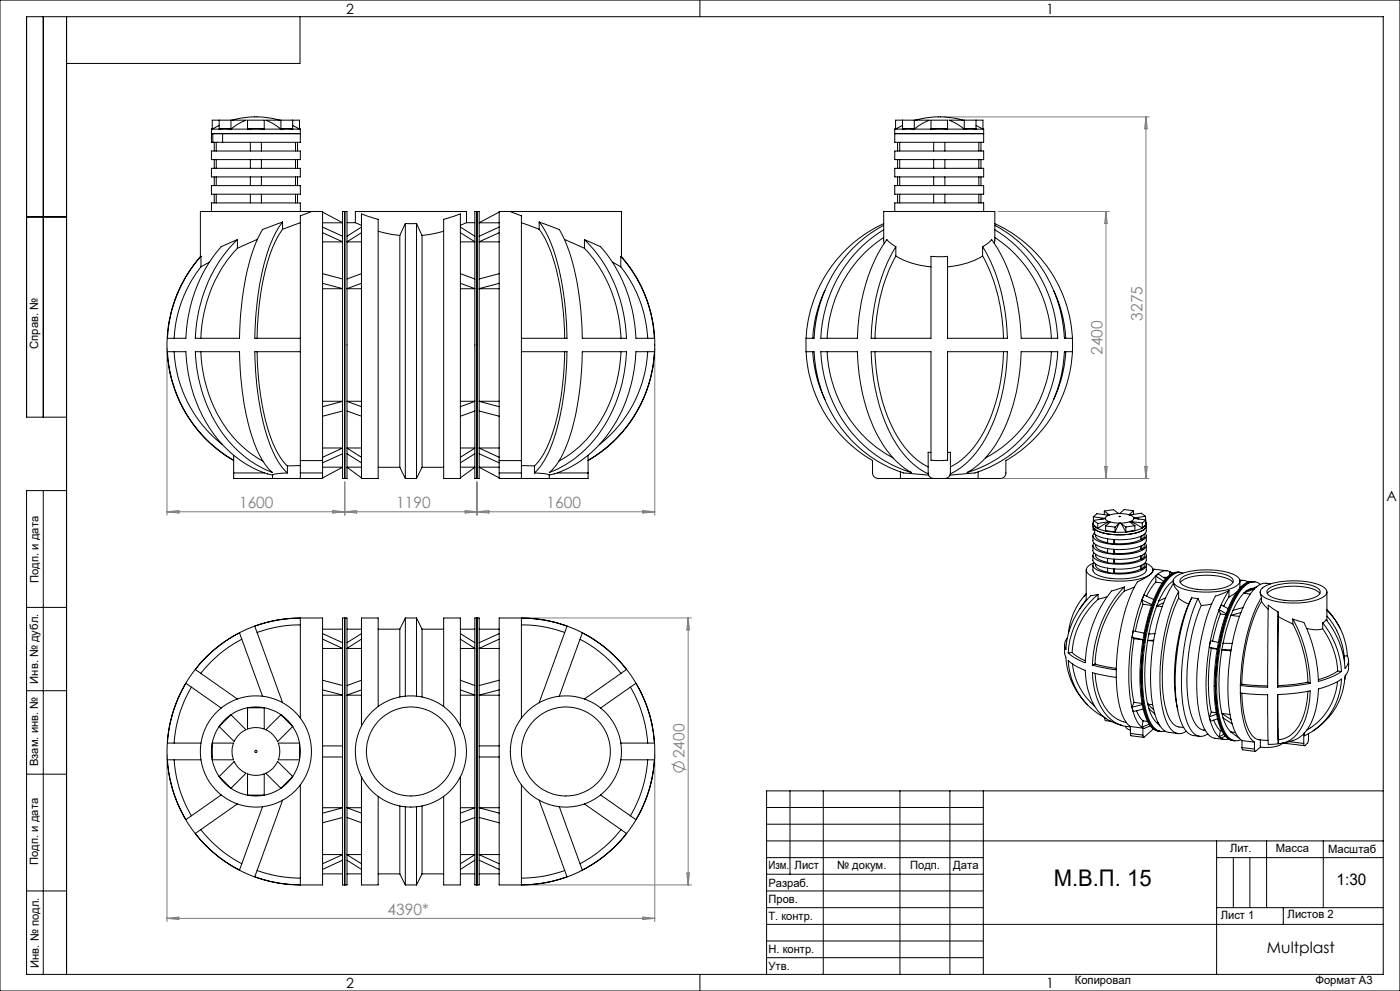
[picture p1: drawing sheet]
<svg xmlns="http://www.w3.org/2000/svg" width="420mm" height="297mm" viewBox="0 0 420 297" stroke-linecap="round" stroke-linejoin="round" font-family="sans-serif">
<g fill="none" stroke="#808080" stroke-width=".3">
<path d="M283.1 35h61.7M343.8 35v108.4M343.8 35l.4 3.6h-.8zM299.4 63.4h33.4M331.8 63.4v80M331.8 63.4l.4 3.6h-.8zM50.1 104.4v50M196.4 104.4v50M331.4 139.8h.8l-.4 3.6zM343.4 139.8h.8l-.4 3.6zM50.1 153.4h146.3M50.1 153.4l3.6-.4v.8z"/>
<path d="M99.9 153l7.1 .8v-.8l-7.1 .8zM103.4 144.4v10M139.6 153l7 .8v-.8l-7 .8zM143.1 144.4v10M192.9 153l3.5 .4-3.5 .4zM301.1 143.4h43.7M157.4 185.2h50M206.4 185.2v80M206.4 185.2l.4 3.6h-.7zM50.1 226.2v50M196.4 226.2v50M201.4 228.9l4.5 1.8"/>
<path d="M50.1 275.2l3.6-.4v.8zM50.1 275.2h146.3M157.4 265.2h50M192.9 274.8l3.5 .4-3.5 .4zM206.1 261.7h.7l-.4 3.5z"/>
<circle cx="203.6" cy="229.8" r="1.55"/>
</g>
<g fill="none" stroke="#000" stroke-width=".3">
<path d="M0 0h420v297h-420zM13 5v120M20 5v287M90 5v14h-70M210 0v5M63.4 38.7v3.9h.5M63.4 38.7h.3M63.7 38.6l-.3 .1M63.7 38.7h2.1M63.7 38.7v-2.7h10.1l-2.3 1.1-2.2 1.6M65.8 38.7h3.5M65.8 37.6l-2.1 1.1"/>
<path d="M65.8 36v2.7M69.3 38.7h5M69.3 36v2.7M69.6 36a26.5 26.5 0 0 1 14.3 0M74.3 38.7h5M74.3 38.7v-2.7h5v2.7M79.3 38.7h5M84.3 38.7h3.5M84.3 38.7l-2.6-1.8-2-.9h10.2v2.7M84.3 36v2.7M87.8 38.7h2.1M87.8 37.6l2.1 1.1"/>
<path d="M87.8 36v2.7M89.9 38.6l.2 .1M89.9 38.7h.2M90.1 38.7v3.9h-23.3M268.4 38.7v3.9h26.7v-3.9M268.4 38.7h.3M268.7 38.6l-.3 .1M268.7 38.7h2.1M268.7 38.7v-2.7h10.1l-2.3 1.1-2.2 1.6M270.8 38.7h3.5M270.8 37.6l-2.1 1.1M270.8 36v2.7"/>
<path d="M274.3 38.7h5M274.3 36v2.7M274.6 36a26.5 26.5 0 0 1 14.3 0M279.3 38.7h5M279.3 38.7v-2.7h5v2.7M284.3 38.7h5M289.3 38.7h3.5M289.3 38.7l-2.2-1.6-2.3-1.1h10.1v2.7M289.3 36v2.7M292.8 38.7h2.1M292.8 37.6l2.1 1.1M292.8 36v2.7"/>
<path d="M294.9 38.6l.2 .1M294.9 38.7h.2M63.4 45.3h26.7v2.5h-26.7zM63.4 50.4h26.7v2.6h-26.7zM63.4 55.6h26.7v2.6h-26.7zM63.9 40.1l-.5-.1h26.7l-23.3 .1M63.9 42.6h2.9M63.9 40.1v2.5M63.9 40.1h2.9M64.3 42.6v2.7M64.3 47.8v2.6M64.3 53v2.6"/>
<path d="M64.3 58.2v2.6M64.9 42.6v2.7M64.9 47.8v2.6M64.9 53v2.6M64.9 58.2v2.6M66.8 40v2.6M75.1 42.6v2.7M75.1 47.8v2.6M75.1 53v2.6M75.1 58.2v2.6M78.4 42.6v2.7M78.4 47.8v2.6"/>
<path d="M78.4 53v2.6M78.4 58.2v2.6M86.8 40v.1M88.7 42.6v2.7M88.7 47.8v2.6M88.7 53v2.6M88.7 58.2v2.6M89.3 42.6v2.7M89.3 47.8v2.6M89.3 53v2.6M89.3 58.2v2.6M268.4 55.6h26.7v2.6h-26.7z"/>
<path d="M268.4 45.3h26.7v2.5h-26.7zM268.4 40.1l26.7-.1zM268.4 50.4h26.7v2.6h-26.7zM269.3 42.6v2.7M269.3 47.8v2.6M269.3 53v2.6M269.3 58.2v2.6M269.9 42.6v2.7M269.9 47.8v2.6M269.9 53v2.6M269.9 58.2v2.6M271.8 40v.1"/>
<path d="M280.1 42.6v2.7M280.1 47.8v2.6M280.1 53v2.6M280.1 58.2v2.6M283.5 42.6v2.7M283.5 47.8v2.6M283.5 53v2.6M283.5 58.2v2.6M291.8 40v.1M293.7 42.6v2.7M293.7 47.8v2.6M293.7 53v2.6"/>
<path d="M293.7 58.2v2.6M294.3 42.6v2.7M294.3 47.8v2.6M294.3 53v2.6M294.3 58.2v2.6M8 65h12M60.1 76.9a40 40 0 0 0 10 61.1M60.3 76.8l-.2 .1M60.3 80a37.9 37.9 0 0 0-8.1 21.4M60.3 76.8v3.2M62.9 78.6l-2.6 1.4M63.4 63.4v-2.6h26.7v2.6"/>
<path d="M71.2 71.8l-2.3 1a7 7 0 0 0-4.2 3.1 44.6 44.6 0 0 0-8.9 25.5h-5.6a39.8 39.8 0 0 1 10.1-24.6M71.2 74.4a41.1 41.1 0 0 0-10.9 27M71.2 71.8v2.6M77.2 71.8l-6 2.6M84.8 66.5l-6 2.3-2.5 5.2-2.2 7.3-1.2 6.7-.8 7.2-.2 6.2h-13.3a43.2 43.2 0 0 1 12.6-29.6M84.8 66.5l-2.1 3.2-1.3 2.9-2.4 7.6-1.7 9.1-.6 5.9-.3 6.2h13.7M84.8 68.7l-1.7 2.6-1.4 3.1-2.3 7.5-1.5 8.3-.8 11.2M84.8 66.5v2.2M90.1 66.7l-5.3 2M93.5 63.4l-2.5 .9a1.02 1.02 0 0 0-.9 1.6v35.5M93.5 63.4h3.3v74.6M93.5 63.4h-33.4v13.5"/>
<path d="M96.8 63.6l6 3.2h-6M96.8 72.5h6M96.8 69.7l6 2.8M96.8 68l6 2.8M102.8 63.4h1.3v80h-1.3zM103.4 63.4v80zM104.1 66.7h2.5M104.1 72.5h4.3M106.6 66.7l1.8 .8M106.6 66.7v-3.3h33.3v3.3M108.4 64.1l5.1 1.6v77.7h-5.1zM108.4 69.7l-4.3 2.8"/>
<path d="M108.4 68l-4.3 2.8M113.5 69.3l3.4 .8 3 .5M119.9 70.6v69.4M121.6 67l-1.7 3.6M121.6 67v76.4M121.6 67h3.4M125 67v76.4M125 67l1.6 3.6M126.6 70.6v69.4M133.1 65.7l5-1.6v79.3h-5zM133.1 69.3l-3.5 .8-3 .5M138.1 72.5h4.4"/>
<path d="M138.1 69.7l4.4 2.8M138.1 68l4.4 2.8M139.9 66.7l-1.8 .8M139.9 66.7h2.6M142.5 63.4h1.3v80h-1.3zM143.1 63.4v80zM143.8 72.5h6M149.8 63.6l-6 3.2h6M149.8 68l-6 2.8M149.8 69.7l-6 2.8M153.1 63.4l2.4 .9a1.02 1.02 0 0 1 .9 1.6v35.5M153.1 63.4h-3.3v74.6"/>
<path d="M153.1 63.4h33.3v13.5M156.4 66.7l5.3 2M161.7 66.5l.3 .3a44.5 44.5 0 0 1 6.8 19.3l.8 6.5 .5 8.8h-13.7M161.7 66.5l5.3 2a2.55 2.55 0 0 1 1.6 1.7l2.4 5.7 1.9 7.8 1.4 9.5 .4 8.2h13.3a43.2 43.2 0 0 0-12.7-29.6M161.7 68.7l.3 .3a45 45 0 0 1 6.3 18.8l.8 6.3 .3 7.3M161.7 66.5v2.2M169.3 71.8l6 2.6M175.3 71.8l2.4 1a6.8 6.8 0 0 1 4.1 3.1 45 45 0 0 1 9 25.5h5.5a40.1 40.1 0 0 0-10.1-24.6M175.3 74.4a41.6 41.6 0 0 1 11 27M175.3 71.8v2.6M183.7 78.6l2.5 1.4M186.2 76.8l.2 .1"/>
<path d="M186.2 80a37.6 37.6 0 0 1 8.1 21.4M186.2 76.8v3.2M186.4 76.9a40 40 0 0 1-10 61.1M265.1 67.6a40.2 40.2 0 0 0-20.9 33.8h-2.4M265.1 68.9a40 40 0 0 0-18.9 32.5h11l.1-1.4a52.4 52.4 0 0 1 8.8-28.2l2.6 2.1M265.1 71.2a38 38 0 0 0-17 30.2M265.1 67a40.1 40.1 0 0 0-23.3 34.4M265.3 73l-.2-.7v-8.9h33.3v8.6l-.1 1M268.4 63.4v-2.6h26.7v2.6M268.7 73.9a56.4 56.4 0 0 0-7.4 27.5h18v-24.6h5v24.6h17.9v-.7a55.5 55.5 0 0 0-7.4-26.8M268.7 76.7a54.2 54.2 0 0 0-6.2 24.7M268.7 76.7a24.3 24.3 0 0 0 10.6 3.3"/>
<path d="M268.7 73.9v2.8M294.8 76.7a23.9 23.9 0 0 1-10.5 3.3M294.8 76.7a53.6 53.6 0 0 1 6.3 24.7M294.8 73.9v2.8M298.4 68.9a40.2 40.2 0 0 1 18.9 32.5h-10.9l-.4-4.8a50.5 50.5 0 0 0-8.5-24.8l-1 1-1.7 1.1M298.4 67.6a40.2 40.2 0 0 1 20.9 33.8h2.4M298.4 71.2a38.3 38.3 0 0 1 17 30.2M298.4 67a40.1 40.1 0 0 1 23.3 34.4M96.8 86.5h6M96.8 82l6 1.6M96.8 84.9l6 1.6M104.1 86.5h4.3"/>
<path d="M108.4 84.9l-4.3 1.6M108.4 82l-4.3 1.6M138.1 86.5h4.4M138.1 84.9l4.4 1.6M138.1 82l4.4 1.6M143.8 86.5h6M149.8 82l-6 1.6M149.8 84.9l-6 1.6M247.5 87.1a38.4 38.4 0 0 0-3.7 14.3M316.1 87.1a38.4 38.4 0 0 1 3.6 14.3M52.2 105.4a37.8 37.8 0 0 0 14.6 27.9M58.6 105.4h13.3l.3 7.5 .9 7.1 1.5 7.6 1.8 5.5a20.7 20.7 0 0 0 5.3 8.5 36.3 36.3 0 0 1-20.8-23.5 49.3 49.3 0 0 1-2.3-12.7z"/>
<path d="M60.3 105.4a39.2 39.2 0 0 0 16.4 31.5l2.2 1.3M77.1 105.4l.4 7.9 1.1 8.1 1.7 7.1 2.1 5.4a18.4 18.4 0 0 0 3.8 5.8M90.1 105.4v32.6M90.1 101.4v4M90.1 105.4h-13.7l.6 9.4 1.3 8.8 1.6 6.6 1.9 5.1a19 19 0 0 0 4.4 6.4M156.4 101.4v4M156.4 105.4v32.6M156.4 105.4h13.7l-.4 8.1-.9 7.1-1.9 8.6-1.8 5.2a20.9 20.9 0 0 1-4.8 7.3M169.4 105.4l-.2 5.9-.9 7.7-1.5 7.4-1.9 5.9a20.9 20.9 0 0 1-4.6 7.4M174.7 105.4h13.3a41.9 41.9 0 0 1-16.5 32.7l-4 2.4-2.7 1.1a25.3 25.3 0 0 0 6.6-12.4l1.4-5.6 .9-5.5 .8-7.3zM186.3 105.4a39.4 39.4 0 0 1-15.9 31.2l-2.7 1.6M194.3 105.4a37.8 37.8 0 0 1-14.5 27.9"/>
<path d="M241.8 105.4h2.4a39.5 39.5 0 0 0 27.2 36.4l7.2 .6M241.8 101.4v4M241.8 105.4a40.1 40.1 0 0 0 20 32.6v3.7a1.69 1.69 0 0 0 1.7 1.7h6.6M243.8 105.4a37.5 37.5 0 0 0 3.7 14.3M246.2 105.4h11l.1 1.4a52 52 0 0 0 9.1 28.6 22.5 22.5 0 0 0 7 6.2 39.3 39.3 0 0 1-27.2-36.2zM248.1 105.4a37.9 37.9 0 0 0 19.8 31.8M262.5 105.4a50 50 0 0 0 8.8 28.4 21.9 21.9 0 0 0 7.1 6.1M301.1 105.4l-.1 1.3a49.6 49.6 0 0 1-8.7 27.1 21.9 21.9 0 0 1-7.2 6.1M306.4 105.4h10.9a39.3 39.3 0 0 1-27.2 36.2 29.4 29.4 0 0 0 12.4-16.2 62.2 62.2 0 0 0 3.9-20zM315.4 105.4a37.8 37.8 0 0 1-19.8 31.8M319.7 105.4a37.5 37.5 0 0 1-3.6 14.3M321.7 101.4v4"/>
<path d="M321.7 105.4h-2.4a39.5 39.5 0 0 1-27.1 36.4l-7.2 .6M321.7 105.4a40 40 0 0 1-19.9 32.6v3.7a1.69 1.69 0 0 1-1.7 1.7h-6.7M20 125h-12v-120h407v287h-407v-145h12M70.1 137.9a39.8 39.8 0 0 1-19.9-32.5h5.6a41.7 41.7 0 0 0 16.7 32.8 27.7 27.7 0 0 0 9.3 4.2M70.1 136.5v5.2M86.2 139.7v2M90.1 139.6l-3.9 .1M90.1 138v3.7M90.1 138h6.7M96.8 120.3h6M96.8 134.3h6M96.8 138v3.7"/>
<path d="M102.8 120.3l-6 1.6M102.8 123.2l-6 1.5M102.8 134.3l-6 2.8M102.8 136l-6 2.7M104.1 120.3h4.3M104.1 134.3h4.3M104.1 120.3l4.3 1.6M104.1 123.2l4.3 1.5M104.1 136l4.3 2.7M104.1 134.3l4.3 2.8M138.1 120.3h4.4M138.1 134.3h4.4"/>
<path d="M142.5 120.3l-4.4 1.6M142.5 123.2l-4.4 1.5M142.5 136l-4.4 2.7M142.5 134.3l-4.4 2.8M143.8 120.3h6M143.8 134.3h6M143.8 120.3l6 1.6M143.8 123.2l6 1.5M143.8 134.3l6 2.8M143.8 136l6 2.7M149.8 138h6.6M149.8 138v3.7"/>
<path d="M156.4 139.6l3.9 .1M156.4 138v3.7M160.3 139.7v2M176.4 137.9a39.9 39.9 0 0 0 19.9-32.5h-5.5a42 42 0 0 1-15.8 32.1 27.1 27.1 0 0 1-10.2 4.9M176.4 136.5v5.2M279.3 135.6l-.9-.1v6.2a1.69 1.69 0 0 0 1.7 1.7M284.3 135.6l.8-.1v6.2a1.69 1.69 0 0 1-1.6 1.7M13 147v145M70.1 141.7v1.7h11.7M70.1 141.7h9.3M81.8 143.4h8.3M81.8 142.4v1"/>
<path d="M86.2 141.7a9.6 9.6 0 0 0-4.4 .7M90.1 141.7v1.7M90.1 141.7h6.7M96.8 141.7v1.7h-6.7M96.8 140h6l-6 3.2M108.4 140h-4.3l4.3 3.2M113.5 140h6.4M119.9 140l1.7 3.4M121.6 143.4h3.4M126.6 140l-1.6 3.4M126.6 140h6.5M138.1 140h4.4l-4.4 3.2"/>
<path d="M149.8 141.7v1.7h6.6M149.8 140h-6l6 3.2M149.8 141.7h6.6M156.4 141.7v1.7M156.4 143.4h8.4M160.3 141.7a9.6 9.6 0 0 1 4.5 .7M164.8 142.4v1M167.2 141.7h9.2M176.4 141.7v1.7h-11.6M270.1 143.4h10M270.1 141.4v2M278.5 142a27.4 27.4 0 0 1-12.8-15 61.5 61.5 0 0 1-4.4-21.6h18v32.5l1.9 .1 3.1-.1v-32.5h17.9v1.3a51.8 51.8 0 0 1-9.4 28.9 21.7 21.7 0 0 1-7.7 6.4"/>
<path d="M280.1 143.4h3.4M283.5 143.4h9.9M293.4 141.4v2M327.9 156.8v1.2l1.2 1 2.5 .9 3 .4 3.8-.1 2.5-.5 2.4-1.1 .6-1-.6 1-1.2 .7-1.7 .5-3 .5h-2.4l-3.4-.4-2.2-.7-1-.6M327.9 157.9v.9l.5 .1M328 156.4l-.1 .6 .2 .5M328 154.9l1.1-1 3.5 .5-.8 .5-.2 .5M328 154.9l.1 2.6M328 154.9l3.6 .5M328.1 157.5l1.2 .9M328.1 156.3l-.1 .1M328.4 158.6h.1"/>
<path d="M328.4 159.6l-.1 .1a1.36 1.36 0 0 0-.3 1.4 1.36 1.36 0 0 0 1.2 .9l3.4 1 4.2 .2 4.1-.5 1.2-.4 1.3-.9a1.01 1.01 0 0 0 .2-1.6M329.3 158.4l2.4 .7M329.3 156.9v1.5M331.3 153.2l2.7-.5 1.6 1.2-2.8 .4M331.3 153.2l1.5 1.1M331.3 153.2v1M331.6 155.4l-1.7 .3M331.7 159.1l2.8 .4M331.7 157.6v1.5M331.7 157.6l2.8 .4M332.1 154.3h.7M332.8 156.3l-3.5 2.1"/>
<path d="M332.8 156.3l-.7-.3-.5-.6-3.5 .6 1.2 .9M332.8 156.3l-3.5 .6M334.5 158v1.5M335.6 153.9h.3M335.7 154.8h.4zM335.8 156.8l-1.3 2.7M335.8 156.8l-2.7-.4-1.4 1.2M335.8 156.8l-1.3 1.2M336.2 156.8l2.7-.4 1.6 1.1M336.2 156.8l1.5 2.7M336.2 156.8l1.5 1.1M337.7 159.5h-3.2"/>
<path d="M337.7 157.9v1.6M338.7 154.3h.6M339.1 156.3l3.6 2M339.1 156.3l3.6 .4M340 153.1l-2.7-.4-1.4 1.2 2.8 .4M340 153.1l-1.3 1.2M340 153.1v1.1M340.1 155.3l1.6 .2M340.5 159l-2.8 .5M340.5 157.5l-2.8 .4M340.5 157.5v1.5M342.7 158.3l-2.2 .7"/>
<path d="M342.7 156.7v1.6M343.6 154.7l-1.2-.9-3.5 .5 .9 .4 .3 .6M343.6 154.7l-3.5 .6M343.6 154.7v1.1M343.7 155.8l-3.5-.4-.3 .5-.8 .4M343.7 156.4v.9M343.7 157.3l-1 1M343.7 155.8l-1 .9M343.7 155.8v1.5M343.9 156.8v2.3l-.6 1-1.5 .8-3.1 .7-4.7 .1-3.3-.6-2.3-1v-1.5M325.2 178.7l.7-.7-1 1.1a19.8 19.8 0 0 0-4.4 10.8M325.9 179.8l-2.1 2.9"/>
<path d="M325.9 170.8v9.2M327.9 169.4v1.8l1.2 1.1 2.9 .9 2.9 .3 3.7-.1 3.5-.9 1.6-1.1 .2-2M327.9 160.6v1.8l1.2 1 2.3 .8 4 .5 3.9-.2 3-.9 1.4-1 .2-2M327.9 163.5v1.8l1.2 1.1 2.3 .8 3.7 .4 4-.2 3.2-.9 1.4-1 .2-2M327.9 166.4v1.9l1 .9 2.3 .9 3.9 .5 3.7-.2 3.4-.9 1.5-1.1 .2-2M328.1 168.7l-1.8 1.2a1.66 1.66 0 0 0 1.1 2.7l3.3 1.1 3 .4 3.1 .1 5.1-.7 2.1-.7 1.2-.8M328.2 162.8a1.47 1.47 0 0 0 1.2 2.2l3.4 1 4.2 .2 3.9-.6 1.9-.7 .6-.5a1.01 1.01 0 0 0 .2-1.6M328.2 165.7a1.34 1.34 0 0 0 .9 2.1l1.9 .8 1.8 .3 4.2 .2 3.9-.6 1.7-.6 .8-.6a1.01 1.01 0 0 0 .2-1.6M328.2 168.6v.1a1.32 1.32 0 0 0 .9 2.1l2.7 .9 4.3 .3 4.4-.4 2-.7 .9-.7a1.05 1.05 0 0 0 .2-1.6M328.7 160.3l.1 .7 .6 .6 2.9 1.1M328.7 163.2l.1 .7 .6 .6 2.9 1.1M328.7 166.1l.1 .8 .8 .7 2.7 .9"/>
<path d="M328.7 169l.1 .8 .8 .7 2.7 .9M329.4 178.1l-.8 .2a2.81 2.81 0 0 0-2.7 1.7l-2.1 2.6a23.8 23.8 0 0 0-4 12.1 2.95 2.95 0 0 1 .4-3.5M329.4 178.1l-3.2 3.3a24.4 24.4 0 0 0-5.7 14.2M329.4 179.6l-1.7 1.7a23.2 23.2 0 0 0-6.1 14.2M329.4 178.1v1.5M332.1 178.9l-2.7 .7M332.3 161.5v1.3l1.9 .2M332.3 164.4v1.3l1.9 .2M332.3 167.4v1.3l1.9 .2M332.3 170.3v1.3l1.9 .2M334.2 161.7v1.3M334.2 164.6v1.3"/>
<path d="M334.2 167.6v1.3M334.2 170.5v1.3M334.3 162.9l-.1 .1M334.3 161.7v1.2M334.3 164.6v1.2M334.3 167.6v1.2M334.3 170.5v1.2M334.3 165.8l-.1 .1M334.3 168.8l-.1 .1M334.3 171.7l-.1 .1M337.3 175.9l-2 .7a3.5 3.5 0 0 0-2.7 1.7l-2.9 4.6-2 4.5-1.5 5.6-.6 5.6-3.4-1.5-1.7-1.5M337.3 175.9l-2.2 2.5-1.9 2.8-2.8 5.4-1 3.1-1 3.6-.7 6"/>
<path d="M337.3 177.2l-1.7 1.8-2.1 3.1-2.4 4.9-2 6.5-.6 5.5M337.3 175.9v1.3M340.3 175.9l-3 1.3M342.2 161.7l-1.6 .7-2.3 .4-4 .1M342.2 164.6l-1.6 .7-2.3 .5h-4M342.2 167.6l-1.9 .7-2.2 .4-3.8 .1M342.2 170.5l-1.4 .6-1.9 .5-4.6 .1M342.2 161.7h.3M342.2 160.7v1M342.2 163.7v.9M342.2 166.6v1M342.2 169.5v1"/>
<path d="M342.2 164.6l.3 .1M342.2 167.6h.3M342.2 170.5l.3 .1M342.5 160.6v1.1M342.5 163.5v1.2M342.5 166.4v1.2M342.5 169.4v1.2M342.6 179.8l.3 1.3M342.6 179.8l2.9 1.4M343.3 160.1v1l-.8 .6M343.3 163.1v1l-.8 .6M343.3 166v1l-.8 .6"/>
<path d="M343.3 168.9v1l-.8 .7M343.6 168.7l1.9 1.2a1.37 1.37 0 0 1-.3 2.1M345.2 172l-2.2 1.5a5.1 5.1 0 0 0-3.3 3.6l-1.8 4.8-1.6 6-.9 6-.5 6.8M345.9 170.8l-.1 .6-.6 .6M345.9 170.6l4.2 .5M346.1 179.7l-2.9-1.4-.6 1.5M346.7 174.5l-1.6 2.1-1.1 2.1M346.7 172.6l.8-.6 2.2 1.5M346.7 172.6v1.9M346.7 174.5l2 .2M346.7 172.6l2.4 1.6M349 173.1h1.1"/>
<path d="M349.7 179.2l-2.1 .9-.6 1.5M351 171.4l.6 .4M351 171.4l-.2 1M351 171.4l.6 .5M351.6 171.8h.1M351.7 171.8a3.6 3.6 0 0 0-5.3 1.1 38.5 38.5 0 0 0-6.7 17.7l-.9 6.3-.2 7.2a25.7 25.7 0 0 0 3 12.9l1.3 1.2M352 174.1l-1.4 1.2-1 1.2-1.9 3.6M352 174.1v.9M352.5 173l1.5-.9 1.4-.5 4-.7 2.1-.1 3.4 .1 2.8 .5 2.5 .8 1.2 .8a1.59 1.59 0 0 1 .5 1.6 1.59 1.59 0 0 1-1.3 1.2l-1.8 .8-2.9 .6-5.1 .2-4.9-.6-2-.7-1.3-.8a1.37 1.37 0 0 1-.1-2.3zM353.6 177.3l-1-1.1-.6-1.3a49.5 49.5 0 0 0-6.6 22.4l-.2 6.7a26.3 26.3 0 0 0 3 13.9l.9 .9 1 .6 3.3 .4M353.6 177.3l-.4 .7a61.4 61.4 0 0 0-4.3 35.1 8.9 8.9 0 0 0 4 6.6l1.7 .1 1.3-.7M353.6 179.3l-2.3 5.6-1.7 7.5-.9 8 .1 5.4a19.7 19.7 0 0 0 3 11l1.4 1 1.9 .2"/>
<path d="M353.6 179.3l1.3 .9 1.7 .8M353.6 177.3v2M353.8 171.5a5.7 5.7 0 0 0-4.7 3.3 51.9 51.9 0 0 0-6.6 23.2l-.1 7.1a23.4 23.4 0 0 0 3.1 12.5l1.1 1.1 1.2 .4M353.8 171.5a5.3 5.3 0 0 0-5.1 3.2 49.5 49.5 0 0 0-6.4 21.3l-.3 5.6 .1 4.6a21.4 21.4 0 0 0 3.2 11.6l1.3 1.1 1.2 .2M353.8 171.5l.4 .1M354.1 174.6l1-.9 1.5-.6 4.5-.7 3.2 .1 2.4 .4 2.2 .8 1 .9M354.3 173.3l1.2-.8 1.7-.5 4.1-.6 2.6 .1 2.6 .4 1.7 .5 1.4 .9a1.34 1.34 0 0 1 .3 1.4 1.34 1.34 0 0 1-1.2 .8l-1.7 .7-2.1 .4-3.9 .2-3.9-.6-1.8-.6-.8-.6a1.1 1.1 0 0 1-.2-1.7zM354.9 171.8a4 4 0 0 0-4.6 1.9 37.1 37.1 0 0 0-6.3 16.2l-1 6.9-.2 7.2a26.2 26.2 0 0 0 2.9 13.4 3.2 3.2 0 0 0 3.8 1.7M357.5 179.1l1.9 .3M357.5 179.1l-2 5.4-1.6 6.3-1.1 7.5-.2 6.1a28.4 28.4 0 0 0 2.8 14.2l.9 1 1 .6 2.6 .5M357.5 179.1l-.9 1.9M359.4 179.4l-2.1 5.3-1.6 6.3-1.1 8.7-.1 6.6a23.5 23.5 0 0 0 3.1 12.9 3.1 3.1 0 0 0 4.7 .8"/>
<path d="M359.4 179.4l1 2.1M368.7 177l-2.8 1.2a1.81 1.81 0 0 0-1.9 1.7l-2.2 5.8-1.6 6.4-.9 6.9-.3 7.3a25.6 25.6 0 0 0 3.1 13.3l1.6 1.4 3.6 .6M368.7 177a49.5 49.5 0 0 0-6.6 22.4l-.3 7.3a25.3 25.3 0 0 0 3.1 13.3 3.1 3.1 0 0 0 3.6 1.5M368.7 178.9l-1.6 2.8M368.7 177v1.9M371.1 177.4l-2.4 1.5M371.9 173.8l1.4 .2M372.2 176l-.2 .1M373.1 177.8l-1.9 2.6-1.3 2.5M373.1 177.8h.1M373.1 177.8l2 .2M373.8 177.1l-.7 .7"/>
<path d="M374.2 174.3l.2 .1M374.2 174.3v.2M374.2 174.3l.1 .2M374.5 174.4l-1.1-.4-1.4 .1v2.1M375.8 176.4l-.9 .1-1 .6M376.1 174.3a5.7 5.7 0 0 0-4.8 3.3 48.9 48.9 0 0 0-6.3 21.3l-.4 4.9 .1 4.2a23.7 23.7 0 0 0 3.1 12.4l1.2 1.2 1.1 .4M376.1 174.3a5.2 5.2 0 0 0-4.9 2.9 47.1 47.1 0 0 0-6.5 21l-.5 6.2 .1 4.6a20.6 20.6 0 0 0 3.4 11.8l1.4 1 1 .2M376.1 174.3l.4 .1M376.4 176.5l-3.3 1.3M377 175.9l-3.2 1.2M378.1 177.4l.4 1.7M378.1 175.2a3.5 3.5 0 0 0-5.1 .8 35.7 35.7 0 0 0-6.7 16.8l-1.2 8.6v6.6a23.1 23.1 0 0 0 3 12.5 3.2 3.2 0 0 0 4.1 1.2"/>
<path d="M378.5 179.1l-2.4 4.8-2.2 7.1-1.4 8-.4 6.4M378.5 179.1v1.1M378.5 176.4l1.2-.8 2.5-.9 2.1-.4 3.9-.2 3.3 .2 3.2 .6 2 .8 1 .9a1.64 1.64 0 0 1-1 2.5l-1.7 .7-2.1 .5-3.5 .4h-2.6l-3.5-.4-1.9-.4-1.9-.8-1.1-.9a1.29 1.29 0 0 1 .1-1.8zM380.2 177.9l.8-.8 1.5-.7 2.6-.5 2.3-.2 2.6 .1 3.1 .5 1.5 .5 1.4 1.1M380.5 176.5l1-.6 1.9-.7 5-.5 2.3 .2 2.8 .5 2.2 1.2a1.37 1.37 0 0 1-.9 2.3l-1.5 .6-2.7 .4-3.7 .2-4.1-.7-1.3-.4-1.1-.8a1.12 1.12 0 0 1 .1-1.7zM381.2 175l-1.4-.2a5.7 5.7 0 0 0-4.7 3.2 52.1 52.1 0 0 0-6.6 23.9v7.6a21.1 21.1 0 0 0 3.2 11.6l.9 .9M398.1 177.4v8.6M8 182h12M72.5 191.6a36.9 36.9 0 0 0-12.2 10.2M90.1 185.2a40 40 0 0 0-40 40 40 40 0 0 0 40 40M90.1 185.3v29.9M90.1 185.2h6.7v80h-6.7"/>
<path d="M90.1 185.3a38.5 38.5 0 0 0-13.7 2.4l8.4 22.9M90.1 187.3a37.4 37.4 0 0 0-13 2.2M90.1 185.2v.1M96.8 188.6h6M96.8 191.6l6 2.7h-6M96.8 189.9l6 2.7M102.8 185.2h1.3v80h-1.3zM103.4 185.2v80zM104.1 188.6h4.3M108.4 191.6l-4.3 2.7h4.3M108.4 189.9l-4.3 2.7M113.5 188.6h6.4"/>
<path d="M119.9 188.6v20.3M121.6 185.2v23.4M121.6 185.2h3.4M121.6 185.2l-1.7 3.4M125 185.2v23.4M125 185.2l1.6 3.4M126.6 188.6v20.3M126.6 188.6h6.5M138.1 188.6h4.4M138.1 191.6l4.4 2.7h-4.4M138.1 189.9l4.4 2.7M142.5 185.2h1.3v80h-1.3z"/>
<path d="M143.1 185.2v80zM143.8 188.6h6M149.8 191.6l-6 2.7h6M149.8 189.9l-6 2.7M156.4 185.2a40 40 0 0 1 40 40 40 40 0 0 1-40 40M156.4 185.3v29.9M156.4 185.2h-6.6v80h6.6M156.4 185.3a39.9 39.9 0 0 1 13.7 2.4l-8.4 22.9M156.4 187.3a37.4 37.4 0 0 1 13 2.2M156.4 185.2v.1M174 191.6a37.5 37.5 0 0 1 12.3 10.2M319.4 193.1a10.3 10.3 0 0 0 .4 4.6 21.9 21.9 0 0 0 6.5 13.6"/>
<path d="M321.6 195.5l2 1.5 2 1M321.6 195.5l-1.1 .1M321.7 199a19 19 0 0 0 6.7 12.6M327.7 199.3l7.2 1.4M328.5 199l6.4 1.3M328.5 199l-.8 .3M339.6 191l.6 .4M339.6 191l3.3 .7M340.2 191.4l-.9 8.6 .2 5.8 .7 4.7M340.2 191.4l2.7 .4M342.9 181.1l-1.4 4.3-.9 3.8M342.9 181.1l2.6 .3"/>
<path d="M343.3 189.8l-3.3-.7-.4 1.9M344.3 191.9h.1M344.3 191.9l-.6 4.3-.3 5.5 .2 4.3 .7 5M344.3 191.9l1.8 .3M344.7 190l-.4 1.9M346.1 191.9h-1.8M346.5 189.9l-1.8 .1M347 181.6h.1M347 181.6l-1.5 4.7-.8 3.7M347 181.6l1.7 .2M349.1 180.7l-2.1 .9M356.6 181l-1.4 3.5-1.1 4.1-1.4 7.9-.3 4v4.9l.2 3 .7 4.4"/>
<path d="M360.4 181.5l-2.2 6-1.4 6.6-.7 6.8 .2 7.5a16.1 16.1 0 0 0 3.3 9.7l.7 .5 1.3 .3M362.8 194l.6 .3M362.8 194l2.4 .5M363.4 194.3l-.5 3.2-.4 6.2 .1 4.4 .8 5.3M363.4 194.3l1.8 .3M363.5 181l-3.1 .5M365.5 192.5l-2.4-.5-.3 2M365.8 182.7l.3 1.3M365.8 182.7l2 1.2M366.1 184l-1 2.9-1.3 5.3M366.1 184l1.6 .2M366.6 194.7h.1"/>
<path d="M366.6 194.7l-.7 5.9-.2 3.9 .1 4.3 .8 5M366.6 194.7l2.7 .1M366.6 194.7l2.7 .4M366.9 192.8l-.3 1.9M366.9 192.8h2.8M368.4 182.4l-2-1.1-.6 1.4M369.3 184.4l-1.5 4.7-.9 3.7M369.3 184.4l2.6 .3M369.3 184.4h.1M369.9 182.9l-.6 1.5M372.3 183.6l-3 .8M372.9 182.1l-3 .8"/>
<path d="M378.5 180.2l2 2.4M378.5 180.2l-2.4 4.9-1.7 5.5-1.3 7.3-.6 7.2M383.4 183.4l-2.9-2-.2 24.5-8.2-.5M383.4 183.4l-.1 22.5M383.4 184.7l4.4 2.3M383.4 184.7l-.1 20.8M383.4 183.4v1.3M387.8 185.5l1.8 3.5 1.7 4.9 1.3 6.1 .5 4.8M387.8 185.5l1.6 .6a2.41 2.41 0 0 1 2.4 1.9l1.6 4.1 1 3.6 .8 4.5 .3 4 3.9-1.3 3-1.6M387.8 187l2.1 4.6 1.4 4.6 .8 4.3 .3 4M387.8 185.5v1.5M392 188.3a8.5 8.5 0 0 0 4.8 .1"/>
<path d="M396.8 186.7l1.9 2.7 1.3 2.5a25.7 25.7 0 0 1 2.4 9.4M396.8 186.7l1.1-1 2.3 3.5 1.9 4a24.5 24.5 0 0 1 1.4 7.1l.2-.2a2.93 2.93 0 0 0 .5-3.5M396.8 188.4l.9 1.4a24.4 24.4 0 0 1 3.6 11.3M396.8 186.7v1.7M398.1 182.7l.2 .1a23.8 23.8 0 0 1 3.7 5.4M398.1 184.6l.6 .8a21.6 21.6 0 0 1 4.6 13M398.1 182.9a20.3 20.3 0 0 1 6.1 13.7M404.2 196.6h-.9M404.6 197.8v2.1a3.3 3.3 0 0 1-1.1 2.7l-.3 2.6a20.3 20.3 0 0 1-9.3 13.8M8 207h12M57.4 205.9a37.2 37.2 0 0 0-5.2 16.8M65.8 217.7l-1.3 2.2-.8 2.8"/>
<path d="M66.4 212.2l-10.6-7.4a39.6 39.6 0 0 0-5.6 17.9h10.1M69.3 214.2l4.5 4.5a7.1 7.1 0 0 0-3.5 3.5l-4.5-4.5M69.3 214.2l-2.2 1.9-1.3 1.6M69.3 214.2l-3.5 3.5M74.3 212.1l-2.8 .9-2.2 1.2M74.3 212.1v6.4a7 7 0 0 1 5 0v-6.4M74.3 212.1l2-.2 3 .2M74.3 212.1h5M78.8 208.7l-6.9-19a38.1 38.1 0 0 0-13.3 11l12.6 8.8M79.3 212.1l2.8 .9 2.2 1.2M84.3 214.2l-4.6 4.5a7 7 0 0 1 3.6 3.5l4.5-4.5M84.3 214.2l2.2 1.9 1.3 1.6"/>
<path d="M84.3 214.2l3.5 3.5M87.8 217.7l1.4 2.6 .7 2.4M96.8 208.3h6M96.8 203.9l6 1.6M96.8 206.8l6 1.5M104.1 208.3h4.3M108.4 206.8l-4.3 1.5M108.4 203.9l-4.3 1.6M113.5 211.8v-26.6h-5.1v32.4M133.1 211.8v-26.6h5v32.4M138.1 208.3h4.4M138.1 206.8l4.4 1.5"/>
<path d="M138.1 203.9l4.4 1.6M143.8 208.3h6M149.8 203.9l-6 1.6M149.8 206.8l-6 1.5M167.8 208.7l6.9-19a38.5 38.5 0 0 1 13.2 11l-12.6 8.8M180.2 212.2l10.6-7.4a40.8 40.8 0 0 1 5.5 17.9h-10.1M189.1 205.9a38.4 38.4 0 0 1 5.2 16.8M328.5 201.8l.7 4.8 .9 2.8 .8 1.6a10.2 10.2 0 0 0 7 5.5M331.3 215a20.3 20.3 0 0 1-10.8-17.1l1.7 1.4 3.4 1.6 .3 3.7 .6 2.4 1.1 3.1 1.4 2.4a12.6 12.6 0 0 0 7.8 5M331.4 215.3l.2 .7 1.7 .2M331.4 215.1v.2M331.4 215.3h.4"/>
<path d="M334.9 203l.5 6.1 .9 4 1.5 3.3 1.3 1.3M334.9 200.7v2.3M334.9 203l-7.2-1.4 .4 3.7 .7 3 1.3 3.3 1.8 2.7a9.4 9.4 0 0 0 7 3.5v-.2M337.6 217.7l.3 .5 1.2 .6M339.1 219.8l.2 .7 3.8 .5M339.1 217.7l3.8 .5M339.1 219.8l3.8 .5M339.1 217.7v2.1M339.6 211.9l.4 1.4 3-.8M340.2 210.5l-.6 1.4M340.2 210.5l2.4 .3M341 213l.9 1.9 1 1.1"/>
<path d="M342.7 211.2l-3.1 .7M342.9 218.2v2.1M342.9 216l-.3 1.9M342.9 216l1.4 .2M344.3 211h.1M344.3 211l.4 1.4M344.3 211l1.5 .2M344.3 211l1.8 1.7M344.7 212.4l.8 2.2 1.5 2M344.7 212.4l1.8 1.6M344.8 217.1l-2.2 .8M345.1 217.6l-1.9 .7-.6-.4"/>
<path d="M346 218.5l-2.9 2.5-.2-.7M347 216.6h.1M347 216.6h.5M347 216.6l1.1 1.1M347.8 219.1l.4 .1M362.8 214.8l.3 1.4 2.2-.8M363.4 213.4l-.6 1.4M363.4 213.4l1.5 .2M364.1 215.8l1.1 2.2 .9 1M364.9 214.1l-2.1 .7M366.1 219l-.3 1.8M366.1 219h.4"/>
<path d="M366.6 213.8v.1M366.6 213.9l.3 1.3M366.6 213.8l2.4 .3M366.6 213.9l2.7 1.7M366.9 215.2l.9 2.1 1.5 2.1M366.9 215.2l2.7 1.8M369.3 219.4h.1M369.3 219.4l1.4 .1M369.3 219.4l2.5 1.9M372.1 207.7l8.2 .5 .2 14.9 3-.2M372.1 205.4v2.3M372.1 207.7l.4 5.7 .9 4.2 1.6 3.5 1.3 1.3"/>
<path d="M372.5 207.7l.4 4.9 .6 3 .9 2.7 1.1 1.9a4.3 4.3 0 0 0 4.3 1.7h.6M372.5 205.1l7.8 .5M372.5 205.1l-.4 .3M383.3 208.2l4.9-.4 4.9-.8-.2 3-.7 3.5-.9 2.7-1 2.1a8 8 0 0 1-6.8 4.5M383.3 208.2l.2 14.6M383.3 208.2l.2 13.5M383.3 205.5v.4M391.1 219.9v2.9M391.3 219.7v.8l.6-.3a19.4 19.4 0 0 0 10.5-16.7l-1.3 .9-2.5 1.1-3.1 1-.4 4.4-1.1 4.1-1.6 3.4-1.8 2a11 11 0 0 1-6.1 2.4M392.4 207.2l-.3 3.1-.9 3.9-1.3 2.9-1.7 2.3a7.2 7.2 0 0 1-4.7 2.3M392.4 204.5l-4 .6-5.1 .4M392.4 204.5l.7 .3"/>
<path d="M392.5 219.9l-.1 2.6-1 1-.2-.2-.1-.5M393.1 204.8l-5.3 .8-4.5 .3M401.2 204.3l-.2 1.7a18.4 18.4 0 0 1-9 12.8M401.3 201.1l-2.5 1.4-3.3 1.2M401.3 201.1l1.1 .2M403.8 202.3l-.4 1.4M8 232h12M52.2 227.7a37.1 37.1 0 0 0 5.2 16.8M60.3 227.7h-9.9a6.7 6.7 0 0 0 .2 3.5 39.4 39.4 0 0 0 5.2 14.4l10.6-7.4M63.7 227.7l.8 2.8 1.3 2.2M63.7 222.7h6.4a7 7 0 0 0 0 5h-6.4M63.7 222.7l-.3 2.1 .3 2.9"/>
<path d="M63.7 222.7v5M65.8 232.7l4.5-4.5a7.1 7.1 0 0 0 3.5 3.5l-4.5 4.6M65.8 232.7l1.8 2.2 1.7 1.4M65.8 232.7l3.5 3.6M69.3 236.3l2.6 1.3 2.4 .7M74.3 238.3v-6.4a7 7 0 0 0 5 0v6.4M74.3 238.3l2 .2 3-.2M74.3 238.3h5M84.3 236.3l-2.6 1.3-2.4 .7M84.8 239.8l-8.4 22.9a38.3 38.3 0 0 0 13.7 2.5M87.8 232.7l-4.5-4.5a7 7 0 0 1-3.6 3.5l4.6 4.6M87.8 232.7l-1.3 1.6-2.2 2"/>
<path d="M87.8 232.7l-3.5 3.6M89.9 222.7h-6.4a7 7 0 0 1 0 5h6.4M89.9 227.7l-.7 2.4-1.4 2.6M89.9 222.7l.2 2.1-.2 2.9M89.9 222.7v5M90.1 235.2v30M96.8 226.9h6M96.8 223.6h6M108.4 232.8v32.4h5.1v-26.5M138.1 232.8v32.4h-5v-26.5M143.8 226.9h6M143.8 223.6h6"/>
<path d="M156.4 235.2v30M161.7 239.8l8.4 22.9a41.1 41.1 0 0 1-13.7 2.5M186.2 227.7h10.1a38.8 38.8 0 0 1-5.6 17.9l-10.5-7.4M194.3 227.7a38.3 38.3 0 0 1-5.2 16.8M237 237v25M247 237v55M270 237v55M285 237v55M295 237v55M367.1 220.1l-1.3 .7M367.6 220.6l-1.2 .6-.6-.4M370.1 222h.4"/>
<path d="M372.6 224l.2 .7 3.8 .5M372.6 222l3.7 .4M372.6 224l3.7 .5M372.6 222v2M376.3 222.4v2.1M378.1 223.9l-1.5 1.3-.3-.7M378.1 221.8v2.1M383.5 221.7v1.1M384.7 222.7l-.9 .7-1.8 .5h-3.9M385 222.7l6.3 .8M386.8 222.3l4.3 .5M415 237h-185v55"/>
<path d="M60.3 248.6a38 38 0 0 0 12.2 10.3M71.2 240.9l-12.6 8.9a39.1 39.1 0 0 0 13.3 10.9l6.9-18.9M96.8 242.1h6l-6 1.6M96.8 256.1h6l-6 2.8M102.8 245l-6 1.6M102.8 257.8l-6 2.8M104.1 245l4.3 1.6M104.1 257.8l4.3 2.8M108.4 242.1h-4.3l4.3 1.6M108.4 256.1h-4.3l4.3 2.8M119.9 241.5v20.4M121.6 241.8v23.4"/>
<path d="M125 241.8v23.4M126.6 241.5v20.4M138.1 242.1h4.4l-4.4 1.6M138.1 256.1h4.4l-4.4 2.8M142.5 245l-4.4 1.6M142.5 257.8l-4.4 2.8M143.8 245l6 1.6M143.8 257.8l6 2.8M149.8 242.1h-6l6 1.6M149.8 256.1h-6l6 2.8M175.3 240.9l12.7 8.9a38.4 38.4 0 0 1-13.3 10.9l-6.9-18.9M186.3 248.6a38.6 38.6 0 0 1-12.3 10.3"/>
<path d="M230 257h65M230 242h65M230 247h65M230 252h185M365 252v40M365 257h50M370 257v15M375 257v15M380 252v20M397 252v20M8 267h12M77.1 260.9a37.8 37.8 0 0 0 13 2.3"/>
<path d="M90.1 265.2h.1M96.8 261.9h6M104.1 261.9h4.3M113.5 261.9h6.4M119.9 261.9l1.7 3.3M121.6 265.2h3.4M126.6 261.9h6.5M126.6 261.9l-1.6 3.3M138.1 261.9h4.4M143.8 261.9h6M156.4 265.2h.1M169.4 260.9a37.4 37.4 0 0 1-13 2.3"/>
<path d="M230 262h65M230 267h65M230 272h65M230 277h185M365 272h50M385 272v5M210 292v5M230 282h65M230 287h65"/>
<circle cx="76.8" cy="225.2" r=".33"/>
<circle cx="76.8" cy="225.2" r="16.7"/>
<circle cx="123.3" cy="225.2" r="16.7"/>
<circle cx="123.3" cy="225.2" r="13.3"/>
<circle cx="169.8" cy="225.2" r="13.3"/>
<circle cx="169.8" cy="225.2" r="16.7"/>
</g>
<text font-size="6.9" x="316.1" y="265.6">М.В.П. 15</text>
<text font-size="4.8" x="401" y="265.3">1:30</text>
<g font-size="4.7" fill="#808080">
<text x="342.8" y="96.1" transform="rotate(-90 342.8 96.1)">3275</text>
<text x="330.8" y="106.4" transform="rotate(-90 330.8 106.4)">2400</text>
<text x="71.7" y="152.4">1600</text>
<text x="118.8" y="152.4">1190</text>
<text x="164" y="152.4">1600</text>
<text x="205.4" y="227.3" transform="rotate(-90 205.4 227.3)">2400</text>
<text x="116.3" y="274.2">4390*</text>
</g>
<text font-size="4.7" x="380.1" y="285.6">Multplast</text>
<g font-size="4.2">
<text x="103.8" y="4.2">2</text>
<text x="313.8" y="4.2">1</text>
<text x="415.9" y="150.2">A</text>
<text x="103.8" y="296.2">2</text>
<text x="313.8" y="296.2">1</text>
</g>
<g font-size="3.4">
<text x="11.5" y="104.5" transform="rotate(-90 11.5 104.5)">Справ. №</text>
<text x="11.6" y="174.7" transform="rotate(-90 11.6 174.7)">Подп. и дата</text>
<text x="11.4" y="204.9" transform="rotate(-90 11.4 204.9)">Инв. № дубл.</text>
<text x="11.4" y="229.6" transform="rotate(-90 11.4 229.6)">Взам. инв. №</text>
<text x="369" y="255.5">Лит.</text>
<text x="382.8" y="255.5">Масса</text>
<text x="398.4" y="255.6">Масштаб</text>
<text x="11.4" y="259.2" transform="rotate(-90 11.4 259.2)">Подп. и дата</text>
<text x="230.5" y="260.5">Изм.</text>
<text x="238.4" y="260.4">Лист</text>
<text x="251.1" y="260.4">№ докум.</text>
<text x="273" y="260.4">Подп.</text>
<text x="286" y="260.4">Дата</text>
<text x="230.5" y="265.7">Разраб.</text>
<text x="230.5" y="275.7">Т. контр.</text>
<text x="230.6" y="270.7">Пров.</text>
<text x="366.2" y="275.3">Лист 1</text>
<text x="386.3" y="275.2">Листов 2</text>
<text x="230.6" y="285.7">Н. контр.</text>
<text x="11.6" y="290" transform="rotate(-90 11.6 290)">Инв. № подл.</text>
<text x="230.6" y="290.7">Утв.</text>
<text x="322.5" y="295">Копировал</text>
<text x="394.6" y="295">Формат А3</text>
</g>
</svg>
